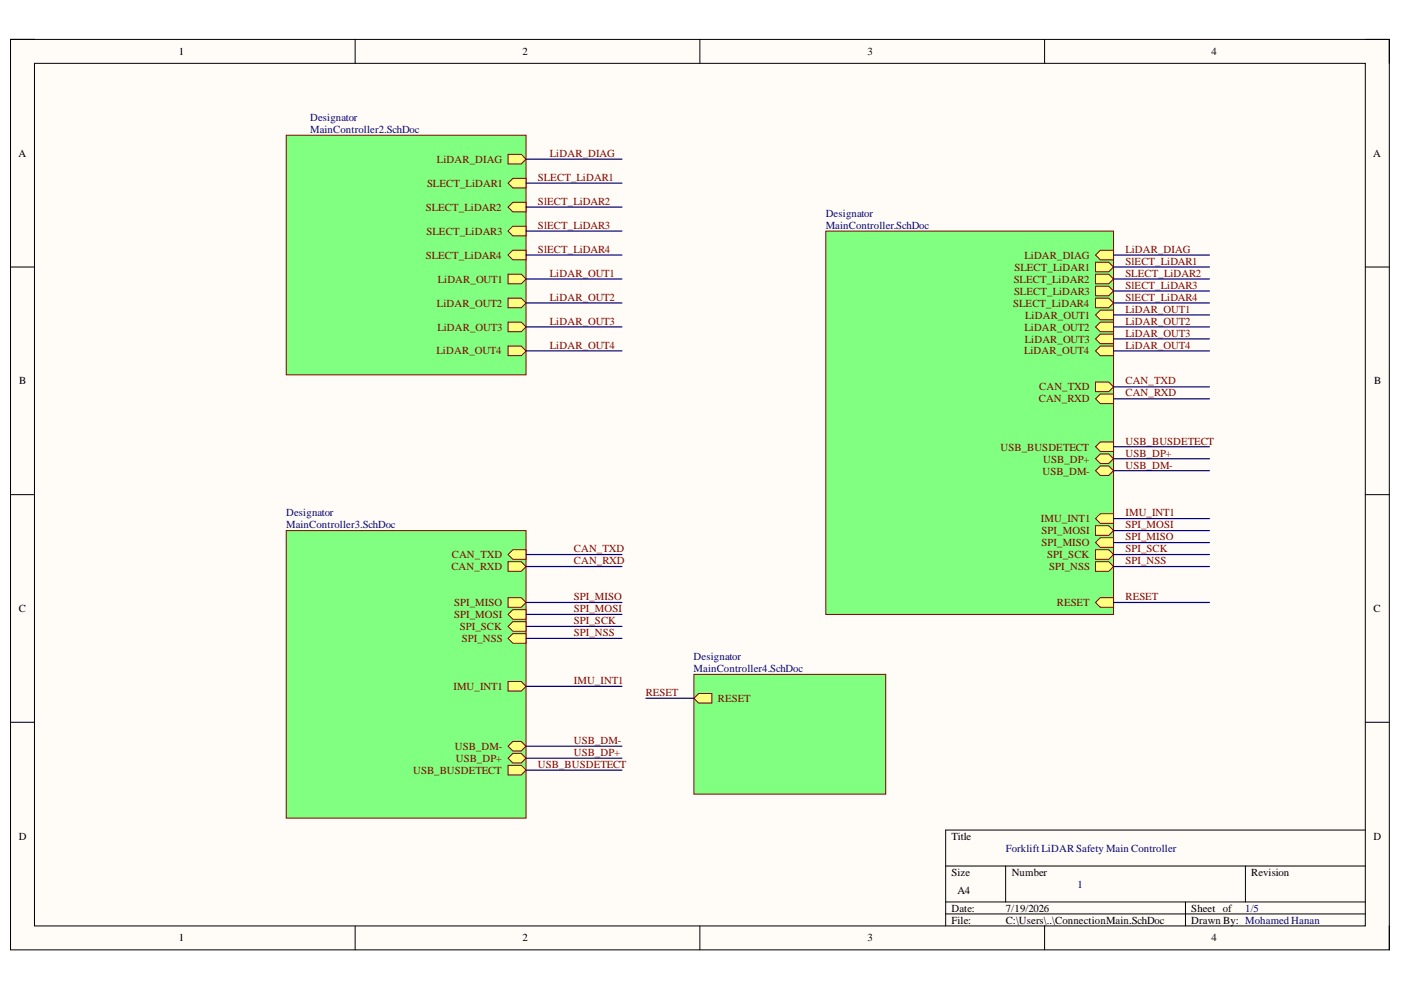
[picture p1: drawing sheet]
<svg xmlns="http://www.w3.org/2000/svg" width="297mm" height="210mm" viewBox="0 0 297 210" stroke-linecap="round" stroke-linejoin="round" font-family="sans-serif">
<path d="M2.2 8.4h292.4v193h-292.4z" fill-rule="evenodd" fill="#fffcf8"/>
<path d="M2.2 8.4h292.4v193h-292.4z" fill="none" stroke="#000" stroke-width=".21"/>
<path d="M7.3 13.4h282.2v182.9h-282.2z" fill-rule="evenodd" fill="#fffcf8"/>
<g fill="none" stroke="#000" stroke-width=".21">
<path d="M2.2 8.4h5.1M7.3 13.4h282.2v182.9h-282.2zM75.3 8.4v5M148.4 8.4v5M221.5 8.4v5M289.5 8.4h5.1v5M2.2 56.6h5.1M289.5 56.6h5.1M2.2 104.9h5.1M289.5 104.9h5.1M2.2 153.1h5.1M289.5 153.1h5.1"/>
<path d="M289.5 176h-89v20.3M75.3 196.3v5.1M148.4 196.3v5.1M200.5 183.6h89M200.5 191.2h89M200.5 193.8h89M213.2 183.6v7.6M221.5 196.3v5.1M251.3 191.2v5.1M264.1 183.6v7.6M294.6 196.3v5.1"/>
</g>
<path d="M175.1 49h61v81.3h-61z" fill-rule="evenodd" fill="#80ff80"/>
<path d="M175.1 49h61v81.3h-61z" fill="none" stroke="#800000" stroke-width=".21"/>
<path d="M232.3 54.1l1-1h2.8v2h-2.8z" fill-rule="evenodd" fill="#ffff80"/>
<path d="M232.3 54.1l1-1h2.8v2h-2.8z" fill="none" stroke="#800000" stroke-width=".21"/>
<path d="M232.3 55.6h2.8l1 1-1 1h-2.8z" fill-rule="evenodd" fill="#ffff80"/>
<path d="M232.3 55.6h2.8l1 1-1 1h-2.8z" fill="none" stroke="#800000" stroke-width=".21"/>
<path d="M232.3 58.1h2.8l1 1.1-1 1h-2.8z" fill-rule="evenodd" fill="#ffff80"/>
<path d="M232.3 58.1h2.8l1 1.1-1 1h-2.8z" fill="none" stroke="#800000" stroke-width=".21"/>
<path d="M232.3 60.7h2.8l1 1-1 1h-2.8z" fill-rule="evenodd" fill="#ffff80"/>
<path d="M232.3 60.7h2.8l1 1-1 1h-2.8z" fill="none" stroke="#800000" stroke-width=".21"/>
<path d="M232.3 63.2h2.8l1 1-1 1h-2.8z" fill-rule="evenodd" fill="#ffff80"/>
<path d="M232.3 63.2h2.8l1 1-1 1h-2.8z" fill="none" stroke="#800000" stroke-width=".21"/>
<path d="M232.3 66.8l1-1h2.8v2h-2.8z" fill-rule="evenodd" fill="#ffff80"/>
<path d="M232.3 66.8l1-1h2.8v2h-2.8z" fill="none" stroke="#800000" stroke-width=".21"/>
<path d="M232.3 69.3l1-1h2.8v2h-2.8z" fill-rule="evenodd" fill="#ffff80"/>
<path d="M232.3 69.3l1-1h2.8v2h-2.8z" fill="none" stroke="#800000" stroke-width=".21"/>
<path d="M232.3 71.9l1-1.1h2.8v2.1h-2.8z" fill-rule="evenodd" fill="#ffff80"/>
<path d="M232.3 71.9l1-1.1h2.8v2.1h-2.8z" fill="none" stroke="#800000" stroke-width=".21"/>
<path d="M233.3 73.4h2.8v2h-2.8l-1-1z" fill-rule="evenodd" fill="#ffff80"/>
<path d="M233.3 73.4h2.8v2h-2.8l-1-1z" fill="none" stroke="#800000" stroke-width=".21"/>
<path d="M233.3 96.2h1.8l1 1.1-1 1h-1.8l-1-1z" fill-rule="evenodd" fill="#ffff80"/>
<path d="M233.3 96.2h1.8l1 1.1-1 1h-1.8l-1-1z" fill="none" stroke="#800000" stroke-width=".21"/>
<path d="M232.3 99.8l1-1h1.8l1 1-1 1h-1.8z" fill-rule="evenodd" fill="#ffff80"/>
<path d="M232.3 99.8l1-1h1.8l1 1-1 1h-1.8z" fill="none" stroke="#800000" stroke-width=".21"/>
<path d="M232.3 110l1-1.1h2.8v2.1h-2.8z" fill-rule="evenodd" fill="#ffff80"/>
<path d="M232.3 110l1-1.1h2.8v2.1h-2.8z" fill="none" stroke="#800000" stroke-width=".21"/>
<path d="M232.3 111.5h2.8l1 1-1 1h-2.8z" fill-rule="evenodd" fill="#ffff80"/>
<path d="M232.3 111.5h2.8l1 1-1 1h-2.8z" fill="none" stroke="#800000" stroke-width=".21"/>
<path d="M232.3 115l1-1h2.8v2.1h-2.8z" fill-rule="evenodd" fill="#ffff80"/>
<path d="M232.3 115l1-1h2.8v2.1h-2.8z" fill="none" stroke="#800000" stroke-width=".21"/>
<path d="M232.3 116.6h2.8l1 1-1 1h-2.8z" fill-rule="evenodd" fill="#ffff80"/>
<path d="M232.3 116.6h2.8l1 1-1 1h-2.8z" fill="none" stroke="#800000" stroke-width=".21"/>
<path d="M232.3 119.1h2.8l1 1-1 1h-2.8z" fill-rule="evenodd" fill="#ffff80"/>
<path d="M232.3 119.1h2.8l1 1-1 1h-2.8z" fill="none" stroke="#800000" stroke-width=".21"/>
<path d="M232.3 81h2.8l1 1-1 1h-2.8z" fill-rule="evenodd" fill="#ffff80"/>
<path d="M232.3 81h2.8l1 1-1 1h-2.8z" fill="none" stroke="#800000" stroke-width=".21"/>
<path d="M232.3 84.6l1-1.1h2.8v2.1h-2.8z" fill-rule="evenodd" fill="#ffff80"/>
<path d="M232.3 84.6l1-1.1h2.8v2.1h-2.8z" fill="none" stroke="#800000" stroke-width=".21"/>
<path d="M232.3 94.7l1-1h2.8v2h-2.8z" fill-rule="evenodd" fill="#ffff80"/>
<path d="M232.3 94.7l1-1h2.8v2h-2.8z" fill="none" stroke="#800000" stroke-width=".21"/>
<path d="M233.3 126.7h2.8v2.1h-2.8l-1-1.1z" fill-rule="evenodd" fill="#ffff80"/>
<path d="M233.3 126.7h2.8v2.1h-2.8l-1-1.1z" fill="none" stroke="#800000" stroke-width=".21"/>
<path d="M60.7 28.7h50.8v50.8h-50.8z" fill-rule="evenodd" fill="#80ff80"/>
<path d="M60.7 28.7h50.8v50.8h-50.8z" fill="none" stroke="#800000" stroke-width=".21"/>
<path d="M107.7 38.8l1-1h2.8v2h-2.8z" fill-rule="evenodd" fill="#ffff80"/>
<path d="M107.7 38.8l1-1h2.8v2h-2.8z" fill="none" stroke="#800000" stroke-width=".21"/>
<path d="M107.7 43.9l1-1h2.8v2h-2.8z" fill-rule="evenodd" fill="#ffff80"/>
<path d="M107.7 43.9l1-1h2.8v2h-2.8z" fill="none" stroke="#800000" stroke-width=".21"/>
<path d="M108.7 48h2.8v2h-2.8l-1-1z" fill-rule="evenodd" fill="#ffff80"/>
<path d="M108.7 48h2.8v2h-2.8l-1-1z" fill="none" stroke="#800000" stroke-width=".21"/>
<path d="M107.7 54.1l1-1h2.8v2h-2.8z" fill-rule="evenodd" fill="#ffff80"/>
<path d="M107.7 54.1l1-1h2.8v2h-2.8z" fill="none" stroke="#800000" stroke-width=".21"/>
<path d="M107.7 58.1h2.8l1 1.1-1 1h-2.8z" fill-rule="evenodd" fill="#ffff80"/>
<path d="M107.7 58.1h2.8l1 1.1-1 1h-2.8z" fill="none" stroke="#800000" stroke-width=".21"/>
<path d="M107.7 63.2h2.8l1 1-1 1h-2.8z" fill-rule="evenodd" fill="#ffff80"/>
<path d="M107.7 63.2h2.8l1 1-1 1h-2.8z" fill="none" stroke="#800000" stroke-width=".21"/>
<path d="M107.7 68.3h2.8l1 1-1 1h-2.8z" fill-rule="evenodd" fill="#ffff80"/>
<path d="M107.7 68.3h2.8l1 1-1 1h-2.8z" fill="none" stroke="#800000" stroke-width=".21"/>
<path d="M107.7 73.4h2.8l1 1-1 1h-2.8z" fill-rule="evenodd" fill="#ffff80"/>
<path d="M107.7 73.4h2.8l1 1-1 1h-2.8z" fill="none" stroke="#800000" stroke-width=".21"/>
<path d="M107.7 32.7h2.8l1 1.1-1 1h-2.8z" fill-rule="evenodd" fill="#ffff80"/>
<path d="M107.7 32.7h2.8l1 1.1-1 1h-2.8z" fill="none" stroke="#800000" stroke-width=".21"/>
<path d="M60.7 112.5h50.8v61h-50.8z" fill-rule="evenodd" fill="#80ff80"/>
<path d="M60.7 112.5h50.8v61h-50.8z" fill="none" stroke="#800000" stroke-width=".21"/>
<path d="M107.7 117.6l1-1h2.8v2h-2.8z" fill-rule="evenodd" fill="#ffff80"/>
<path d="M107.7 117.6l1-1h2.8v2h-2.8z" fill="none" stroke="#800000" stroke-width=".21"/>
<path d="M107.7 119.1h2.8l1 1-1 1h-2.8z" fill-rule="evenodd" fill="#ffff80"/>
<path d="M107.7 119.1h2.8l1 1-1 1h-2.8z" fill="none" stroke="#800000" stroke-width=".21"/>
<path d="M107.7 162.3h2.8l1 1-1 1h-2.8z" fill-rule="evenodd" fill="#ffff80"/>
<path d="M107.7 162.3h2.8l1 1-1 1h-2.8z" fill="none" stroke="#800000" stroke-width=".21"/>
<path d="M107.7 158.2l1-1h1.8l1 1-1 1h-1.8z" fill-rule="evenodd" fill="#ffff80"/>
<path d="M107.7 158.2l1-1h1.8l1 1-1 1h-1.8z" fill="none" stroke="#800000" stroke-width=".21"/>
<path d="M108.7 159.7h1.8l1 1.1-1 1h-1.8l-1-1z" fill-rule="evenodd" fill="#ffff80"/>
<path d="M108.7 159.7h1.8l1 1.1-1 1h-1.8l-1-1z" fill="none" stroke="#800000" stroke-width=".21"/>
<path d="M107.7 144.5h2.8l1 1-1 1h-2.8z" fill-rule="evenodd" fill="#ffff80"/>
<path d="M107.7 144.5h2.8l1 1-1 1h-2.8z" fill="none" stroke="#800000" stroke-width=".21"/>
<path d="M107.7 126.7h2.8l1 1-1 1.1h-2.8z" fill-rule="evenodd" fill="#ffff80"/>
<path d="M107.7 126.7h2.8l1 1-1 1.1h-2.8z" fill="none" stroke="#800000" stroke-width=".21"/>
<path d="M107.7 130.3l1-1h2.8v2h-2.8z" fill-rule="evenodd" fill="#ffff80"/>
<path d="M107.7 130.3l1-1h2.8v2h-2.8z" fill="none" stroke="#800000" stroke-width=".21"/>
<path d="M107.7 132.8l1-1h2.8v2h-2.8z" fill-rule="evenodd" fill="#ffff80"/>
<path d="M107.7 132.8l1-1h2.8v2h-2.8z" fill="none" stroke="#800000" stroke-width=".21"/>
<path d="M107.7 135.4l1-1.1h2.8v2.1h-2.8z" fill-rule="evenodd" fill="#ffff80"/>
<path d="M107.7 135.4l1-1.1h2.8v2.1h-2.8z" fill="none" stroke="#800000" stroke-width=".21"/>
<path d="M147.1 143h40.7v25.4h-40.7z" fill-rule="evenodd" fill="#80ff80"/>
<path d="M147.1 143h40.7v25.4h-40.7z" fill="none" stroke="#800000" stroke-width=".21"/>
<path d="M147.1 148.1l1-1.1h2.8v2.1h-2.8z" fill-rule="evenodd" fill="#ffff80"/>
<path d="M147.1 148.1l1-1.1h2.8v2.1h-2.8z" fill="none" stroke="#800000" stroke-width=".21"/>
<g fill="none" stroke="#000080" stroke-width=".25">
<path d="M111.5 33.8h20.4M111.5 38.8h20.4M111.5 43.9h20.4M111.5 49h20.4M111.5 54.1h20.4M111.5 59.2h20.4M236.1 54.1h20.3M236.1 59.2h20.3M236.1 56.6h20.3M111.5 64.2h20.4M111.5 69.3h20.4M111.5 74.4h20.4"/>
<path d="M236.1 64.2h20.3M236.1 69.3h20.3M236.1 74.4h20.3M236.1 61.7h20.3M236.1 66.8h20.3M236.1 71.9h20.3M236.1 82h20.3M236.1 84.6h20.3M236.1 94.7h20.3M236.1 97.3h20.3M236.1 99.8h20.3M111.5 117.6h20.4"/>
<path d="M236.1 117.6h20.3M236.1 110h20.3M236.1 112.5h20.3M236.1 115h20.3M111.5 120.1h20.4M111.5 127.7h20.4M111.5 130.3h20.4M111.5 132.8h20.4M111.5 135.4h20.4M236.1 120.1h20.3M236.1 127.7h20.3M111.5 145.5h20.4"/>
<path d="M111.5 158.2h20.4M137 148.1h10.1M111.5 160.8h20.4M111.5 163.3h20.4"/>
</g>
<g font-size="2.3">
<text x="37.9" y="11.7">1</text>
<text x="110.8" y="11.7">2</text>
<text x="183.9" y="11.7">3</text>
<text x="256.9" y="11.7">4</text>
<text x="3.9" y="33.3">A</text>
<text x="291.2" y="33.3">A</text>
<text x="4.1" y="81.5">B</text>
<text x="291.3" y="81.5">B</text>
<text x="4" y="129.8">C</text>
<text x="291.2" y="129.8">C</text>
<text x="4" y="178.1">D</text>
<text x="201.7" y="178.1">Title</text>
<text x="291.2" y="178.1">D</text>
<text x="201.7" y="185.7">Size</text>
<text x="214.5" y="185.7">Number</text>
<text x="265.3" y="185.7">Revision</text>
<text x="203" y="189.5">A4</text>
<text x="201.7" y="193.3">Date:</text>
<text x="201.7" y="195.8">File:</text>
<text x="213.2" y="193.3">7/19/2026</text>
<text x="213.2" y="195.8">C:\Users\..\ConnectionMain.SchDoc</text>
<text x="252.6" y="193.3">Sheet of</text>
<text x="252.6" y="195.8">Drawn By: Mohamed Hanan</text>
<text x="37.9" y="199.6">1</text>
<text x="110.8" y="199.6">2</text>
<text x="183.9" y="199.6">3</text>
<text x="256.9" y="199.6">4</text>
</g>
<g font-size="2.3" fill="#000080">
<text x="65.7" y="25.6">Designator</text>
<text x="65.7" y="28.2">MainController2.SchDoc</text>
<text x="175.1" y="46">Designator</text>
<text x="175.1" y="48.5">MainController.SchDoc</text>
<text x="60.7" y="109.5">Designator</text>
<text x="60.7" y="112">MainController3.SchDoc</text>
<text x="147.1" y="139.9">Designator</text>
<text x="147.1" y="142.5">MainController4.SchDoc</text>
<text x="213.2" y="180.6">Forklift LiDAR Safety Main Controller</text>
<text x="228.5" y="188.2">1</text>
<text x="264" y="193.3">1/5</text>
</g>
<g font-size="2.3" fill="#800000">
<text x="92.7" y="34.6">LiDAR_DIAG</text>
<text x="116.6" y="33.3">LiDAR_DIAG</text>
<text x="90.5" y="39.7">SLECT_LiDAR1</text>
<text x="114.1" y="38.4">SLECT_LiDAR1</text>
<text x="90.3" y="44.7">SLECT_LiDAR2</text>
<text x="114.1" y="43.5">SlECT_LiDAR2</text>
<text x="90.5" y="49.8">SLECT_LiDAR3</text>
<text x="114.1" y="48.5">SlECT_LiDAR3</text>
<text x="114.1" y="53.6">SlECT_LiDAR4</text>
<text x="238.6" y="53.6">LiDAR_DIAG</text>
<text x="90.3" y="54.9">SLECT_LiDAR4</text>
<text x="92.8" y="59.9">LiDAR_OUT1</text>
<text x="116.6" y="58.7">LiDAR_OUT1</text>
<text x="214.9" y="59.9">SLECT_LiDAR2</text>
<text x="215.1" y="57.4">SLECT_LiDAR1</text>
<text x="217.2" y="54.9">LiDAR_DIAG</text>
<text x="238.6" y="58.7">SLECT_LiDAR2</text>
<text x="238.6" y="56.1">SlECT_LiDAR1</text>
<text x="92.7" y="65">LiDAR_OUT2</text>
<text x="116.6" y="63.7">LiDAR_OUT2</text>
<text x="214.8" y="65">SLECT_LiDAR4</text>
<text x="215" y="62.5">SLECT_LiDAR3</text>
<text x="238.6" y="61.2">SlECT_LiDAR3</text>
<text x="238.6" y="63.7">SlECT_LiDAR4</text>
<text x="92.7" y="70.1">LiDAR_OUT3</text>
<text x="116.6" y="68.8">LiDAR_OUT3</text>
<text x="217.2" y="70.1">LiDAR_OUT2</text>
<text x="217.4" y="67.6">LiDAR_OUT1</text>
<text x="238.6" y="68.8">LiDAR_OUT2</text>
<text x="238.6" y="71.4">LiDAR_OUT3</text>
<text x="238.6" y="66.3">LiDAR_OUT1</text>
<text x="92.6" y="75.2">LiDAR_OUT4</text>
<text x="116.6" y="73.9">LiDAR_OUT4</text>
<text x="217.1" y="75.2">LiDAR_OUT4</text>
<text x="217.3" y="72.6">LiDAR_OUT3</text>
<text x="238.6" y="73.9">LiDAR_OUT4</text>
<text x="220.3" y="82.8">CAN_TXD</text>
<text x="238.6" y="81.5">CAN_TXD</text>
<text x="220.2" y="85.3">CAN_RXD</text>
<text x="238.6" y="84">CAN_RXD</text>
<text x="212.1" y="95.5">USB_BUSDETECT</text>
<text x="238.6" y="94.3">USB_BUSDETECT</text>
<text x="221" y="100.6">USB_DM-</text>
<text x="221.2" y="98.1">USB_DP+</text>
<text x="238.6" y="96.8">USB_DP+</text>
<text x="238.6" y="99.3">USB_DM-</text>
<text x="220.7" y="110.8">IMU_INT1</text>
<text x="220.8" y="113.3">SPI_MOSI</text>
<text x="238.6" y="112">SPI_MOSI</text>
<text x="238.6" y="109.5">IMU_INT1</text>
<text x="95.8" y="118.4">CAN_TXD</text>
<text x="121.7" y="117.1">CAN_TXD</text>
<text x="121.7" y="119.6">CAN_RXD</text>
<text x="220.8" y="115.8">SPI_MISO</text>
<text x="222" y="118.4">SPI_SCK</text>
<text x="238.6" y="114.6">SPI_MISO</text>
<text x="238.6" y="117.1">SPI_SCK</text>
<text x="238.6" y="119.6">SPI_NSS</text>
<text x="95.7" y="120.9">CAN_RXD</text>
<text x="222.4" y="120.9">SPI_NSS</text>
<text x="96.3" y="128.5">SPI_MISO</text>
<text x="96.3" y="131">SPI_MOSI</text>
<text x="121.7" y="127.2">SPI_MISO</text>
<text x="121.7" y="129.8">SPI_MOSI</text>
<text x="224.1" y="128.5">RESET</text>
<text x="238.6" y="127.2">RESET</text>
<text x="97.5" y="133.6">SPI_SCK</text>
<text x="97.9" y="136.1">SPI_NSS</text>
<text x="121.7" y="132.3">SPI_SCK</text>
<text x="121.7" y="134.9">SPI_NSS</text>
<text x="96.1" y="146.3">IMU_INT1</text>
<text x="121.7" y="145">IMU_INT1</text>
<text x="136.9" y="147.5">RESET</text>
<text x="152.2" y="148.9">RESET</text>
<text x="96.5" y="159">USB_DM-</text>
<text x="96.6" y="161.6">USB_DP+</text>
<text x="121.7" y="160.3">USB_DP+</text>
<text x="121.7" y="157.8">USB_DM-</text>
<text x="87.6" y="164.1">USB_BUSDETECT</text>
<text x="114.1" y="162.8">USB_BUSDETECT</text>
</g>
</svg>
